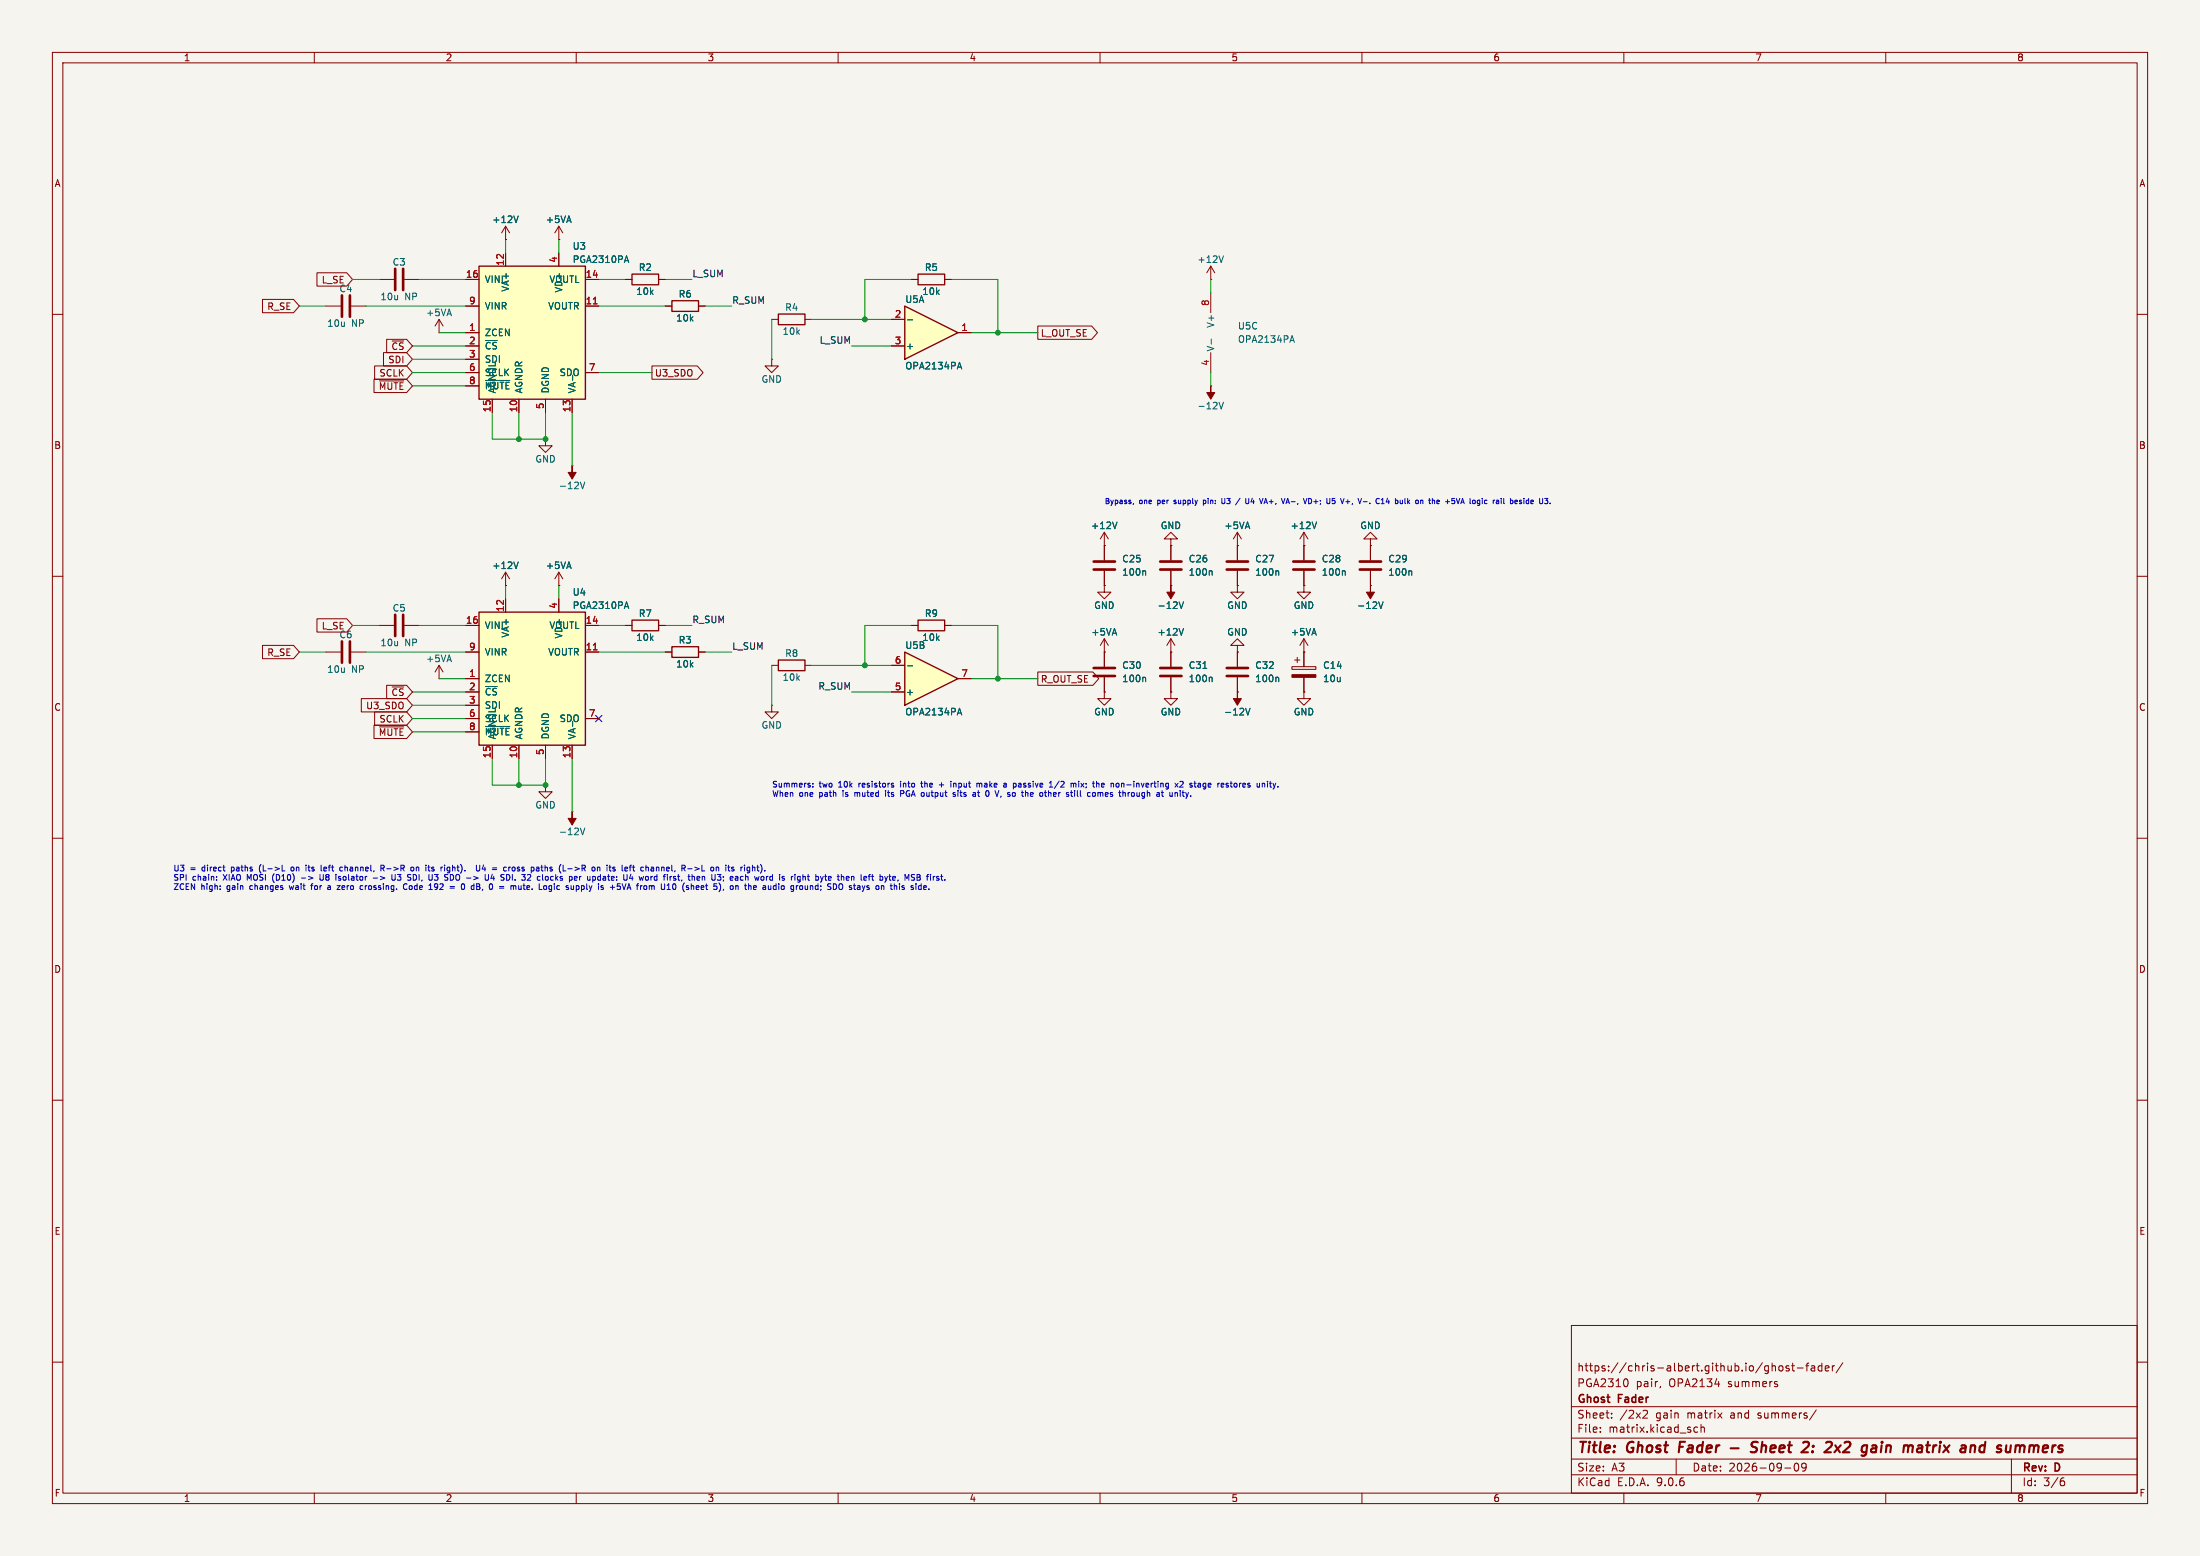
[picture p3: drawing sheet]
<svg xmlns="http://www.w3.org/2000/svg" width="420mm" height="297mm" viewBox="0 0 420 297" stroke-linecap="round" stroke-linejoin="round" font-family="sans-serif">
<path d="M0 0h420v297h-420z" fill="#f5f4ef" stroke="#f5f4ef" stroke-width=".19"/>
<g fill="none" stroke="#840000" stroke-width=".19">
<path d="M10 10h400v277h-400zM12 12h396v273h-396zM60 10v2M110 10v2M160 10v2M210 10v2M260 10v2M310 10v2M360 10v2M96.5 45.7h.1M96.5 43.2l-.7 1.3M96.5 43.2l.8 1.3"/>
<path d="M96.5 43.2v2.5M10 60h2M408 60h2M104.1 83.8v1.3h1.3l-1.3 1.3-1.2-1.3h1.2M104.1 83.8h.1M109.2 88.9h.1M10 110h2M210.8 111.8v1.2h1.3l-1.3 1.3-1.3-1.3h1.3M210.8 111.8h.1M210.8 104.1h.1M210.8 101.6v5.3M210.8 109v2.8"/>
<path d="M210.8 101.6l-.7 1.3M210.8 101.6l.8 1.3M223.5 111.8h.1M223.5 104.1v2.8M223.5 109v2.8M408 110h2M62.2 124.5h2.8M67.1 124.5h2.7M210.8 124.5h.1M210.8 121.9l-.7 1.3M210.8 121.9l.8 1.3M210.8 121.9v2.6"/>
<path d="M223.5 132.1v1.3h1.3l-1.3 1.2-1.3-1.2h1.3M223.5 132.1h.1M223.5 124.5h.1M223.5 121.9v5.4M223.5 129.3v2.8M223.5 121.9l-.7 1.3M223.5 121.9l.8 1.3M236.2 132.1h.1M10 160h2M104.1 149.9v1.2h1.3l-1.3 1.3-1.2-1.3h1.2M104.1 149.9h.1M408 160h2"/>
<path d="M10 210h2M408 210h2M300 253h108v32h-108zM10 260h2M300 278.5h108M300 274.5h108M300 268.5h108M305.5 273.2v.2M305.5 272.5v.1M307.7 270.5v.2M307.7 269.8v.1M310.7 263.3l.1 .5-.1 .7"/>
<path d="M313.7 269.3l.5-.1 .2 .1 .1 .3-.9 1.1h.9M317 264.6l-.1 .3M320 278.5v3M324.1 272.5l-.4-.1-.3 .3 .1 .6h.6M324.7 272.5l.2-.1 .4 .1 .1 .9M324.7 271.9v1.5M327.9 269.7l.8 1M328.7 269.7l-.8 1M338.5 260.7l.4 .1v.1v.8M339.2 264.2l.2 .2-.2 .3M339.2 263.7l.1 .1M339.7 260.8l.4-.1 .3 .3v.4l-.3 .3-.4-.1-.1-.2z"/>
<path d="M341.5 260.8l-.3-.1-.3 .2 .1 .2 .5 .2v.3h-.6M342 260.7h.6M342.2 260.2v1.3l.4 .2M342.7 279.4l.2-.1a.8 .8 0 0 1 .5 .7 .8 .8 0 0 1-.5 .8l-.2-.2-.2-.4zM343.1 261.1h1.1M344.7 260.7h.6M344.8 279.9l-.3 .3h-.3l-.3-.3 .2-.5 .4-.1 .2 .1a.99 .99 0 0 1-.3 1.4h-.3M345.3 260.2l-.4 .2v1.3M345.8 260.8h.6v.9M346.4 261l-.5 .1a.29 .29 0 0 0-.2 .3 .29 .29 0 0 0 .2 .3l.5-.1M346.7 269.1l-1.3 1.9M347.8 260.8l-.4-.1-.3 .3 .1 .6h.6"/>
<path d="M347.8 260.2v1.5M348.4 261.2l.8-.2-.1-.2-.4-.1-.3 .2 .1 .7h.6M349.8 260.7v1M350.2 260.7l-.3 .1-.1 .2M351.8 260.1l-1.3 1.9M384 278.5v6.5M408 260h2M60 285v2M110 285v2M160 285v2M210 285v2M260 285v2"/>
<path d="M300 281.5h108M310 285v2M340.7 280.2h1.2M360 285v2M393.6 282.7h.4l.2 .2-.1 .5-.5 .2M394 282.1l-.4 .1"/>
</g>
<g fill="none" stroke="#840000" stroke-width=".4">
<path d="M320.7 275.2l-.2 2M330.4 276.4h1.5M335.6 275.3a.85 .85 0 0 0-1.1 .1 .45 .45 0 0 0 .2 .8l.6 .1a.51 .51 0 0 1 .1 .6 .51 .51 0 0 1-.4 .3l-.8-.1M346 277v.2M346.2 276l-.1 .2M350.4 275.9l.8 1.3M351.4 275.9l-1.2 1.3M359.2 275.9l-.2 1.3M359.3 275.2v.2M367.7 275.9h.8M368.1 275.2l-.3 1.7 .1 .2 .4 .1M378.4 275.9l.5 .1"/>
<path d="M378.8 277.1l-.2 .1M379 275.2l-.2 2M387.5 275.9l-.2 1.3M387.8 275.9l-.3 .2"/>
</g>
<path d="M208.8 107.2h4.1M208.8 108.7h4.1M221.5 107.2h4.1M221.5 108.7h4.1M65.3 122.4v4.1M66.8 122.4v4.1M221.5 127.5h4.1M221.5 129h4.1" fill="none" stroke="#840000" stroke-width=".51"/>
<g fill="#840000" stroke="#840000" stroke-width=".19">
<path d="M236.2 132.1v1.3h.8l-.8 1.2-.7-1.2h.7z"/>
<path d="M109.2 88.9v1.3h.8l-.8 1.2-.7-1.2h.7z"/>
<path d="M223.5 111.8v1.2h.8l-.8 1.3-.7-1.3h.7z"/>
</g>
<path d="M98.9 41.2l-.4 1.3M110.8 92l.4 1.3 .4-1.3M213.2 99.6l-.4 1.3M218.5 109l.2 .1v.7M225.1 114.9l.4 1.2 .4-1.2M225.9 120l-.4 1.2M231.2 109l.2 .1v.7M229.7 127.6h.7M231.2 129.3l.2 .2v.6M237.8 135.2l.4 1.3 .4-1.3" fill="none" stroke="#006464" stroke-width=".19"/>
<path d="M91.4 50.8h20.4v25.4h-20.4z" fill="#ffffc2"/>
<path d="M91.4 50.8h20.4v25.4h-20.4zM175.3 118.4h5v2h-5z" fill="none" stroke="#840000" stroke-width=".25"/>
<g fill="none" stroke="#840000" stroke-width=".19">
<path d="M62.2 58.4h2.8M67.1 58.4h2.7M72.4 53.3h2.8M77.2 53.3h2.8M88.9 53.3h2.5M88.9 58.4h2.5M96.5 48.3v2.5M106.7 45.7h.1M106.7 43.2v2.5M106.7 48.3v2.5M106.7 43.2l-.8 1.3M106.7 43.2l.7 1.3"/>
<path d="M111.8 53.3h2.5M111.8 58.4h2.5M231.1 53.3h.1M231.1 50.8v2.5M231.1 55.9v3.8M231.1 50.8l-.7 1.3M231.1 50.8l.8 1.3M83.8 63.5h.1M83.8 61l-.7 1.2M83.8 61l.8 1.2M83.8 61v2.5M88.9 63.5h2.5"/>
<path d="M88.9 66h2.5M88.9 68.6h2.5M88.9 71.1h2.5M88.9 73.7h2.5M94 76.2v2.5M99.1 76.2v2.5M104.1 76.2v2.5M109.2 76.2v2.5M111.8 71.1h2.5M231.1 73.7h.1M231.1 67.3v3.8M174 119.4h1.3"/>
<path d="M180.3 119.4h1.3M223.5 102.9h1.3l-1.3-1.3-1.3 1.3h1.3v1.2M223.5 104.1h.1M236.2 111.8v1.2h1.3l-1.3 1.3-1.3-1.3h1.3M236.2 111.8h.1M236.2 104.1h.1M236.2 101.6l-.7 1.3M236.2 101.6l.8 1.3M236.2 101.6v5.3M236.2 109v2.8M248.9 111.8v1.2h1.3l-1.3 1.3-1.3-1.3h1.3M248.9 111.8h.1"/>
<path d="M248.9 104.1h.1M248.9 101.6l-.7 1.3M248.9 101.6l.8 1.3M248.9 101.6v5.3M248.9 109v2.8M261.6 102.9h1.3l-1.3-1.3-1.3 1.3h1.3v1.2M261.6 104.1h.1M261.6 111.8h.1M261.6 104.1v2.8M261.6 109v2.8M236.2 123.2h1.3l-1.3-1.3-1.3 1.3h1.3v1.3M236.2 124.5h.1"/>
<path d="M236.2 124.5v2.8M236.2 129.3v2.8M246.6 127.3h4.6v.5h-4.6zM247.1 126h1.1M247.6 125.5v1M248.9 124.5h.1M248.9 132.1v1.3h1.3l-1.3 1.2-1.3-1.2h1.3M248.9 132.1h.1M248.9 121.9v5.4M248.9 129.3v2.8M248.9 121.9l-.7 1.3M248.9 121.9l.8 1.3"/>
</g>
<g fill="none" stroke="#006464" stroke-width=".19">
<path d="M119.3 49.7h.6M119.6 48.8l.4 1.3M233.6 48.8l-.5 1.3M92.7 72.6h4.6M231.2 64.7v1M232.7 76.8l.4 1.2 .5-1.2M246.4 65h.6M246.7 64.1l.4 1.2M251.3 99.6l-.4 1.3M243.9 109l.2 .1v.7M256.6 109l.2 .1v.7M263.2 114.9l.4 1.2 .4-1.2"/>
<path d="M269.3 109l.2 .1v.7M243.9 129.3l.2 .2v.6"/>
</g>
<path d="M113.3 58h.7" fill="none" stroke="#a90000" stroke-width=".19"/>
<path d="M65.3 56.4v4.1M66.8 56.4v4.1M75.4 51.3v4.1M77 51.3v4.1M234.2 107.2h4.1M234.2 108.7h4.1M246.9 107.2h4.1M246.9 108.7h4.1M259.6 107.2h4.1M259.6 108.7h4.1M234.2 127.5h4.1M234.2 129h4.1" fill="none" stroke="#840000" stroke-width=".51"/>
<g fill="#840000" stroke="#840000" stroke-width=".19">
<path d="M261.6 111.8v1.2h.8l-.8 1.3-.7-1.3h.7z"/>
<path d="M246.6 128.8h4.6v.5h-4.6z"/>
<path d="M231.1 73.7v1.2h.8l-.8 1.3-.7-1.3h.7z"/>
</g>
<path d="M172.7 58.4l10.2 5.1-10.2 5.1z" fill="#ffffc2"/>
<path d="M172.7 58.4l10.2 5.1-10.2 5.1zM175.3 52.3h5v2.1h-5z" fill="none" stroke="#840000" stroke-width=".25"/>
<path d="M174 53.3h1.3M180.3 53.3h1.3M170.2 66h2.5M170.2 61h2.5M182.9 63.5h2.5" fill="none" stroke="#840000" stroke-width=".19"/>
<path d="M173.2 61.1h1M182.9 70.1h.6M183.2 69.2l.4 1.2" fill="none" stroke="#006464" stroke-width=".19"/>
<path d="M172.7 124.5l10.2 5-10.2 5.1z" fill="#ffffc2"/>
<path d="M120.6 118.4h5.1v2h-5.1zM128.3 123.4h5v2.1h-5zM148.6 126h5.1v2h-5.1zM172.7 124.5l10.2 5-10.2 5.1z" fill="none" stroke="#840000" stroke-width=".25"/>
<path d="M119.4 119.4h1.2M125.7 119.4h1.3M127 124.5h1.3M133.3 124.5h1.3M147.3 134.6v1.3h1.3l-1.3 1.3-1.3-1.3h1.3M147.3 134.6h.1M147.3 127h1.3M153.7 127h1.2M170.2 132.1h2.5M170.2 127h2.5M182.9 129.5h2.5" fill="none" stroke="#840000" stroke-width=".19"/>
<path d="M173.2 127.1h1M182.9 136.1h.6M183.2 135.2l.4 1.3" fill="none" stroke="#006464" stroke-width=".19"/>
<path d="M91.4 116.8h20.4v25.4h-20.4z" fill="#ffffc2"/>
<path d="M120.6 52.3h5.1v2.1h-5.1zM128.3 57.4h5v2h-5zM148.6 59.9h5.1v2.1h-5.1zM91.4 116.8h20.4v25.4h-20.4z" fill="none" stroke="#840000" stroke-width=".25"/>
<g fill="none" stroke="#840000" stroke-width=".19">
<path d="M50.1 57.1h5.9l1.1 1.3-1.1 1.3h-5.9zM60.5 52.1h5.7l1.1 1.2-1.1 1.3h-5.7zM88.9 53.3h2.5M88.9 58.4h2.5M96.5 45.7h.1M96.5 48.3v2.5M106.7 45.7h.1M106.7 48.3v2.5M111.8 53.3h2.5M111.8 58.4h2.5M119.4 53.3h1.2M125.7 53.3h1.3"/>
<path d="M127 58.4h1.3M133.3 58.4h1.3M174 53.3h1.3M180.3 53.3h1.3M71.4 72.4h6.2l1.1 1.3-1.1 1.2h-6.2zM71.5 69.8h6.1l1.1 1.3-1.1 1.3h-6.1zM72.4 72.7h4.7M73.2 67.3h4.4l1.1 1.3-1.1 1.3h-4.4zM73.8 64.8h3.8l1.1 1.2-1.1 1.3h-3.8zM88.9 63.5h2.5M88.9 66h2.5M88.9 68.6h2.5"/>
<path d="M88.9 71.1h2.5M88.9 73.7h2.5M94 76.2v2.5M99.1 76.2v2.5M104.1 76.2v2.5M109.2 76.2v2.5M111.8 71.1h2.5M124.5 69.8h8.6l1.1 1.3-1.1 1.3h-8.6zM147.3 68.6v1.3h1.3l-1.3 1.2-1.3-1.2h1.3M147.3 68.6h.1M147.3 61h1.3M153.7 61h1.2"/>
<path d="M170.2 61h2.5M170.2 66h2.5M182.9 63.5h2.5M198.1 62.2h10.3l1.1 1.3-1.1 1.3h-10.3zM60.5 118.1h5.7l1.1 1.3-1.1 1.3h-5.7zM72.4 119.4h2.8M77.2 119.4h2.8M88.9 119.4h2.5M96.5 111.8h.1M96.5 109.2v2.6M96.5 114.3v2.5M96.5 109.2l-.7 1.3"/>
<path d="M96.5 109.2l.8 1.3M106.7 111.8h.1M106.7 109.2v2.6M106.7 114.3v2.5M106.7 109.2l-.8 1.3M106.7 109.2l.7 1.3M111.8 119.4h2.5M119.4 119.4h1.2M125.7 119.4h1.3M174 119.4h1.3M180.3 119.4h1.3M210.8 104.1h.1"/>
<path d="M210.8 111.8h.1M210.8 104.1v2.8M210.8 109v2.8M223.5 104.1h.1M223.5 111.8h.1M223.5 104.1v2.8M223.5 109v2.8M236.2 104.1h.1M236.2 111.8h.1M236.2 104.1v2.8M236.2 109v2.8M248.9 104.1h.1"/>
<path d="M248.9 111.8h.1M248.9 104.1v2.8M248.9 109v2.8M261.6 111.8h.1M261.6 104.1h.1M261.6 104.1v2.8M261.6 109v2.8M50.1 123.2h5.9l1.1 1.3-1.1 1.2h-5.9zM69 133.3h8.6l1.1 1.3-1.1 1.3h-8.6zM71.4 138.4h6.2l1.1 1.3-1.1 1.3h-6.2zM71.5 135.9h6.1l1.1 1.3-1.1 1.2h-6.1zM72.4 138.7h4.7"/>
<path d="M73.8 130.8h3.8l1.1 1.3-1.1 1.3h-3.8zM83.8 129.5h.1M83.8 127l-.7 1.3M83.8 127l.8 1.3M83.8 127v2.5M88.9 124.5h2.5M88.9 129.5h2.5M88.9 132.1h2.5M88.9 134.6h2.5M88.9 137.2h2.5M88.9 139.7h2.5M111.8 124.5h2.5"/>
<path d="M111.8 137.2h2.5M127 124.5h1.3M133.3 124.5h1.3M170.2 132.1h2.5M170.2 127h2.5M182.9 129.5h2.5M198.1 128.3h10.5l1.2 1.2-1.2 1.3h-10.5zM210.8 132.1v1.3h1.3l-1.3 1.2-1.3-1.2h1.3M210.8 132.1h.1M210.8 124.5h.1M210.8 124.5v2.8M210.8 129.3v2.8"/>
<path d="M223.5 124.5h.1M223.5 132.1h.1M223.5 124.5v2.8M223.5 129.3v2.8M236.2 124.5h.1M236.2 132.1h.1M236.2 124.5v2.8M236.2 129.3v2.8M248.9 132.1h.1M248.9 124.5h.1M248.9 124.5v2.8M248.9 129.3v2.8"/>
<path d="M94 142.2v2.6M99.1 142.2v2.6M104.1 142.2v2.6M109.2 154.9h.1M109.2 142.2v2.6"/>
</g>
<g fill="none" stroke="#006464" stroke-width=".19">
<path d="M98.9 41.2l-.4 1.3M119.3 49.7h.6M119.6 48.8l.4 1.3M92.7 72.6h4.6M173.2 61.1h1M182.9 70.1h.6M183.2 69.2l.4 1.2M213.2 99.6l-.4 1.3M251.3 99.6l-.4 1.3M98.9 107.3l-.4 1.2M119.3 115.8h.6M119.6 114.9l.4 1.2"/>
<path d="M218.5 109l.2 .1v.7M225.1 114.9l.4 1.2 .4-1.2M225.9 120l-.4 1.2M231.2 109l.2 .1v.7M243.9 109l.2 .1v.7M256.6 109l.2 .1v.7M263.2 114.9l.4 1.2 .4-1.2M269.3 109l.2 .1v.7M92.7 138.7h4.6M173.2 127.1h1M182.9 136.1h.6M183.2 135.2l.4 1.3"/>
<path d="M218.5 129.3l.2 .2v.6M229.7 127.6h.7M231.2 129.3l.2 .2v.6M237.8 135.2l.4 1.3 .4-1.3M243.9 129.3l.2 .2v.6M110.8 158.1l.4 1.2 .4-1.2"/>
</g>
<path d="M113.3 58h.7M113.3 124h.7" fill="none" stroke="#a90000" stroke-width=".19"/>
<path d="M109.2 154.9v1.3h.8l-.8 1.3-.7-1.3h.7z" fill="#840000" stroke="#840000" stroke-width=".19"/>
<path d="M75.4 117.3v4.1M77 117.3v4.1M208.8 127.5h4.1M208.8 129h4.1" fill="none" stroke="#840000" stroke-width=".51"/>
<g fill="none" stroke="#009600" stroke-width=".19">
<path d="M57.1 58.4h5.1M67.3 53.3h5.1M69.8 58.4h19.1M80 53.3h8.9M96.5 45.7v2.6M106.7 45.7v2.6M114.3 53.3h5.1M114.3 58.4h12.7M127 53.3h5.1M134.6 58.4h5.1M174 53.3h-8.9v7.7M181.6 53.3h8.9v10.2"/>
<path d="M231.1 53.3v2.6M78.7 71.1h10.2M78.7 66h10.2M78.7 68.6h10.2M78.7 73.7h10.2M83.8 63.5h5.1M94 78.7v5.1h10.1v-5.1M99.1 78.7v5.1M109.2 78.7v10.2M114.3 71.1h10.2M147.3 61v7.6M154.9 61h15.3"/>
<path d="M162.6 66h7.6M185.4 63.5h12.7M231.1 71.1v2.6M67.3 119.4h5.1M80 119.4h8.9M96.5 111.8v2.5M106.7 111.8v2.5M114.3 119.4h5.1M127 119.4h5.1M174 119.4h-8.9v7.6M181.6 119.4h8.9v10.1M57.1 124.5h5.1"/>
<path d="M69.8 124.5h19.1M78.7 132.1h10.2M78.7 139.7h10.2M78.7 137.2h10.2M78.7 134.6h10.2M83.8 129.5h5.1M114.3 124.5h12.7M134.6 124.5h5.1M147.3 127v7.6M154.9 127h15.3M162.6 132.1h7.6M185.4 129.5h12.7"/>
<path d="M94 144.8v5.1h10.1v-5.1M99.1 144.8v5.1M109.2 144.8v10.1"/>
</g>
<path d="M113.7 136.6l1.2 1.2M114.9 136.6l-1.2 1.2" fill="none" stroke="#000084" stroke-width=".19"/>
<g fill="none" stroke="#0000c2" stroke-width=".19">
<path d="M216.4 96.1l-.1 .2M224.1 96.1h.1M224.2 95.5v.3M229.7 95.5v1M229.7 96.1h.3M230 95.5h-.3M233.3 95.1v.9l.3 .1 .2-.2M236.7 95.1l-.8 1.3M238.4 95.1v.8l-.4 .2M239.1 95.1l-.3 .7h.6M241.3 96.1l.3-1 .4 1M241.4 95.9h.5"/>
<path d="M245.5 96.1l.3-1 .4 1M245.6 95.9h.5M249.8 95.1a.51 .51 0 0 1 .6 .5 .51 .51 0 0 1-.6 .5M254.3 95.1h.5M254.7 95.5l.2 .2v.2l-.2 .2M258.2 96.1l-.1 .2M261.5 96v.1M264.9 95.1l-.3 .7h.7M265.1 95.5v.6M268.8 95.8l.3 .3M269.1 95.5l-.4 .4M272.7 95.5h.4"/>
<path d="M272.9 96.1h.2M273.4 95.1v1M273.7 95.5l-.3 .1M276 95.8h.7M276.3 95.4v.7M279 95.9h.4M279.2 95.1l.3 1M288.4 95.5l.4 .2v.3l-.4 .1M289.5 95.5l-.3 .1 .1 .5h.2M289.7 95.7l-.5 .1M292.3 95.8l.4-.1v-.2h-.3l-.1 .1v.5h.4M155.2 150.1v.1"/>
<path d="M155.2 149.6v.1M163.2 151.3v.7M163.3 151.3l-.1 .1M169.1 150.9v.1M169.1 151.3v.7M169.4 151.3h.4M170.6 149.9v.3M171.9 151.5l.6-.1v-.4l-.6-.1v1.1M171.9 149.1v.1M171.9 149.5v.7M175.8 149.5h.4M175.9 149.1v1l.3 .1"/>
<path d="M179.3 149.8h.9M179.7 149.4v.8M181.9 151.5l.5 .3-.1 .2h-.4M182 149.5v.7M182.4 151.3h-.3l-.2 .1M182.5 149.6h-.5M182.9 151.3v.7M186.5 149.6l.3-.1 .2 .2M186.6 151.3h.4M186.8 150.9v1l.2 .1M187 149.7l.1-.2 .3 .1v.6M187 149.7v.5"/>
<path d="M194.6 149.5l.3 .2v.5M194.9 150.2h-.3M194.9 149.8h-.3M196.9 151.3h.3v.2l-.5 .1M197.2 152h-.3M200.3 151.3l.3 .1v.6M202.2 149.1l-.9 1.4M205.1 149.5l.3 .2v.5M205.7 150.9v1l.1 .1M205.9 149.1v.1M205.9 149.5v.7M206.2 150.9v1l.2 .1"/>
<path d="M206.3 149.5l.6 .7M206.9 149.5l-.6 .7M209.6 151.4l.3-.1 .2 .1M209.6 151.3v.7M210.1 151.4l.1-.1h.3v.7M210.1 151.4v.6M210.3 149.9l.5-.1-.1-.2-.3-.1-.1 .2v.5h.4M214.1 149.6h.4l.1 .6M214.1 149.5v.7M216 151.4l.4-.1 .2 .2-.1 .5-.5-.1M223.3 151.3l.1 .7 .4-.1M223.8 151.3v.7"/>
<path d="M224.3 149.5l.6 .7M224.9 149.5l-.6 .7M225.3 149.2l.4-.1 .2 .4-.7 .7h.7M226.4 151.3l.2 .7M226.6 152l-.1 .3M226.9 151.3l-.3 .7M229.7 150l.2 .2h.3M230.2 149.6l-.3-.1-.2 .2M230.2 150.4l-.1 .2M234.8 149.5h.5M235 149.1v1l.3 .1M235.8 149.5l-.2 .2v.3l.2 .2"/>
<path d="M242.3 149.5h.5M242.5 149.1v1l.3 .1M243 149.5l.3 .7M243.3 150.2l-.3 .4M243.5 149.5l-.2 .7M41.3 167.9v.1M41.3 167.3v.1M49.7 165.2l-.2 .5 .2 .8M52.1 167.2l-.1 .5 .2 .5M53.9 166.2h.5M55.2 169.1l.2 .7M56 165.6l-.3-.1-.2 .2 .1 .5h.4"/>
<path d="M57.5 167.6h.9M58.8 165.5h.4M58.9 165.1v1l.2 .1M59.3 169.1h.4M59.7 168.7l-.2 .1v1M61.1 166.9v.9l.2 .2 .4-.2v-.9M62.2 165.5l-.4 .2 .1 .5h.3M62.3 165.8l-.5 .1M62.6 169.1h.4l.1 .7M62.6 169.7h.5M63.1 169.3l-.5 .1M64.6 168h.4"/>
<path d="M65 167.3h-.2l-.2 .1 .1 .2 .3 .1M65.1 165.5l.3 .1M65.4 166.2h-.3M65.9 165.1v1.1M66 165.5l-.1 .1M69.2 169.1h.1M69.3 169.7l-.1 .1M69.7 169.1v.7M69.9 169.1l-.2 .2M71.3 167.6h.8M72.7 165.7h.5l.1-.4-.6-.2v1.1M73 165.7l.3 .5"/>
<path d="M73.8 165.8h.9M74.8 166.9v.9l.2 .2 .4-.2v-.9M75.9 167.9l.4 .1M77.4 168.7a.53 .53 0 0 0-.4 .7 .53 .53 0 0 0 .7 .3M77.5 168.7l.2 .1M78.5 169.1l-.4 .2 .1 .4 .3 .1M78.5 165.6l.3-.1 .2 .2-.1 .5h-.4M78.9 166.9l.5 .2M79.4 167.9l-.5 .1M79.5 165.6h.4v.6M79.5 165.5v.7M82.6 165.9h.2l.1 .2-.4 .1"/>
<path d="M82.6 165.5l.2 .1M82.9 166.9h.7l-.4 .4 .4 .1v.4l-.2 .2h-.3M82.9 169.2l.2 .2 .5-.2M83.1 168.7l.4 .1 .1 .5-.2 .4-.4 .1M85.6 165.5l.3 .1M85.9 166.2h-.3M85.9 165.5l-.1 1.1M86.5 167.2v.6M88.3 168.7l-.2 .2M88.4 168.7l.2 .2M90.2 169.1l-.2 .2v.3l.2 .2M91.6 165.1l-.1 1-.3 .1-.3-.2"/>
<path d="M92.2 169.7l-.2 .2M92.3 165.1l-.3 .8h.7M92.6 165.5v.7M94 166.9l-.3 .7h.7M94.2 167.3v.7M95.3 169.2h.9M95.3 169.5h.9M96.3 165.5l.4 .1M96.7 166.2h-.4M97.7 169.1l.3 .1M98 169.2v.6M98.1 169.1l-.1 .1"/>
<path d="M98.3 167.9v.1M98.8 166.2h.4M99.2 165.6l-.3-.1-.1 .2v.1l.4 .1M99.9 169.1h.4M100 168.7v.9l.3 .2M102.7 167.3l-.1 .2 .1 .5M104 165.6h.5v.6M104 165.1v1.1M105.2 169.1h.1M105.2 168h.4M105.2 167.3h.4M105.3 169.1l-.1 1"/>
<path d="M105.3 169.7l-.1 .1M105.8 168.7v.1M105.8 169.1v.7M109.8 165.5l.8 .3-.8 .3M111 169.1h.3l.2 .2-.1 .4h-.4M111 169.1v1.1M112.2 167.3v.7M115.3 167.3l.3 .1v.6M115.6 167.5l-.3 .1M115.6 168h-.3M115.9 165.1v.2M115.9 165.5v.7"/>
<path d="M116.2 165.5h.5M116.4 165.1v1l.3 .1M116.5 169.4h.8M117.8 169.7l.2 .1M117.9 168.7l-.1 .5 .2-.1M119.3 166.1l.1 .1h.4M119.3 165.7l.1-.2 .4 .2v.1l-.5 .1M119.7 169.8l.4-1.1 .3 1.1M119.8 169.5h.5M122 167.3l.2 .7 .2-.5 .2 .5 .2-.7M122.8 165.6l-.3-.1-.2 .2 .1 .5h.4M126.3 165.6l.3-.1 .2 .2"/>
<path d="M126.3 165.5v.7M130.7 168.5a1.26 1.26 0 0 0 0 1.7M132.6 165.5l.9 .3-.9 .3M134 165.1v1.1h.5M134.7 169.1h.4M134.8 168.7v.9l.2 .2M135.9 166.9v.9l.2 .2M138.9 165.5h.4M139.1 166.2h.2M140.1 165.6l-.3-.1-.1 .2v.1l.4 .1v.3h-.4M140.4 167.3h.4M140.4 169.2l.5-.1v.7"/>
<path d="M140.4 169.1v.7M140.9 167.5l-.6 .3 .2 .2h.4M143.6 165.1v1.1M143.8 165.5l-.2 .1M143.9 169.4l.5-.1-.1-.2h-.3l-.1 .1v.5h.4M144.1 167.3l.2 .7 .2-.5 .2 .5M148.8 167.3v.7M149.3 168h.3M149.5 167.3l-.2 .1 .2 .2M151 170.1l.3 .1M151.4 169.1l-.4 .2v.4l.4 .1M153.7 167.3l.1 .7"/>
<path d="M154.1 167.3h.4M154.3 166.9v1l.2 .1M155.8 169.1h.4M156.2 169.7l-.4 .1M156.2 168.7v1.1M156.6 167.3l.3 .7M156.7 169.1v.1M156.7 169.7l-.1 .2M156.9 168l-.3 .4M157.2 167.3l-.3 .7M160.8 167.3l.3 .1v.6M161.9 167.3l-.3 .1v.6h.3"/>
<path d="M162.1 167.5l-.5 .1M162.9 169.1h.4M163.1 168.7v.9l.2 .2M163.7 169.1h.4M164.2 169.3l-.5 .2 .1 .3 .4-.1M165.7 167.3h.5M166.2 166.9l-.3 .2v.9M170.4 167.6l.5-.1v-.2h-.3l-.2 .1 .1 .6h.4M174.6 167l-.4-.1-.2 .2 .1 .3 .4 .2v.3l-.5 .1M176.4 169.1h.3l.2 .1M176.4 169.7h.4M176.9 169.3l-.6 .1"/>
<path d="M178.9 167.6l.3 .1 .1 .2-.4 .1M178.9 167.3h.3M179.6 167.3h.4M179.7 166.9v1l.2 .1"/>
</g>
<g fill="#009600" stroke="#009600" stroke-width=".19">
<circle cx="99.1" cy="83.8" r=".46"/>
<circle cx="104.1" cy="83.8" r=".46"/>
<circle cx="165.1" cy="61" r=".46"/>
<circle cx="190.5" cy="63.5" r=".46"/>
<circle cx="99.1" cy="149.9" r=".46"/>
<circle cx="104.1" cy="149.9" r=".46"/>
<circle cx="165.1" cy="127" r=".46"/>
<circle cx="190.5" cy="129.5" r=".46"/>
</g>
<g font-size="2.8" fill="#840000">
<text x="301" y="277.9">Title:</text>
<text x="310.6" y="277.9">Ghost</text>
<text x="321.4" y="277.9">Fader</text>
<text x="336.8" y="277.9">Sheet</text>
<text x="347.4" y="277.9">2:</text>
<text x="352.6" y="277.9">2x2</text>
<text x="360.3" y="277.9">gain</text>
<text x="369" y="277.9">matrix</text>
<text x="380.8" y="277.9">and</text>
<text x="388.5" y="277.9">summers</text>
</g>
<g font-size="2.1" fill="#840000">
<text x="301" y="262">https://chris-albert.github.io/ghost-fader/</text>
<text x="301" y="268.2">Ghost</text>
<text x="301" y="265">PGA2310</text>
<text x="309" y="268.2">Fader</text>
<text x="312.3" y="265">pair,</text>
<text x="318.7" y="265">OPA2134</text>
<text x="330" y="265">summers</text>
<text x="301" y="273.7">File:</text>
<text x="301" y="271">Sheet:</text>
<text x="307.1" y="273.7">matrix.kicad_sch</text>
<text x="309.2" y="271">/2x2</text>
<text x="316.2" y="271">gain</text>
<text x="322.2" y="271">matrix</text>
<text x="330.6" y="271">and</text>
<text x="336" y="271">summers/</text>
<text x="301" y="281.1">Size:</text>
<text x="307.6" y="281.1">A3</text>
<text x="323" y="281.1">Date:</text>
<text x="330" y="281.1">2026-09-09</text>
<text x="386" y="281.3">Rev:</text>
<text x="392.4" y="281.3">D</text>
<text x="301" y="283.9">KiCad</text>
<text x="308.7" y="283.9">E.D.A.</text>
<text x="316.3" y="283.9">9.0.6</text>
<text x="386" y="283.9">Id:</text>
<text x="390.1" y="283.9">3/6</text>
</g>
<g font-size="1.8" fill="#840000">
<text x="35" y="11.9">1</text>
<text x="85" y="11.9">2</text>
<text x="135" y="11.9">3</text>
<text x="185" y="11.9">4</text>
<text x="235" y="11.9">5</text>
<text x="285" y="11.9">6</text>
<text x="335" y="11.9">7</text>
<text x="385" y="11.9">8</text>
<text x="10.3" y="35.9">A</text>
<text x="408.3" y="35.9">A</text>
<text x="50.9" y="59.4">R_SE</text>
<text x="61.3" y="54.3">L_SE</text>
<text x="198.6" y="64.5">L_OUT_SE</text>
<text x="74" y="69.5">SDI</text>
<text x="74.6" y="67">~{CS}</text>
<text x="72.2" y="74.6">~{MUTE}</text>
<text x="72.3" y="72.1">SCLK</text>
<text x="124.9" y="72.1">U3_SDO</text>
<text x="10.3" y="85.9">B</text>
<text x="408.2" y="85.9">B</text>
<text x="50.9" y="125.4">R_SE</text>
<text x="61.3" y="120.3">L_SE</text>
<text x="198.6" y="130.5">R_OUT_SE</text>
<text x="10.3" y="135.9">C</text>
<text x="69.8" y="135.6">U3_SDO</text>
<text x="74.6" y="133">~{CS}</text>
<text x="408.2" y="135.9">C</text>
<text x="72.2" y="140.7">~{MUTE}</text>
<text x="72.3" y="138.1">SCLK</text>
<text x="10.3" y="185.9">D</text>
<text x="408.2" y="185.9">D</text>
<text x="10.3" y="235.9">E</text>
<text x="408.3" y="235.9">E</text>
<text x="10.3" y="285.9">F</text>
<text x="35" y="286.9">1</text>
<text x="85" y="286.9">2</text>
<text x="135" y="286.9">3</text>
<text x="185" y="286.9">4</text>
<text x="235" y="286.9">5</text>
<text x="285" y="286.9">6</text>
<text x="335" y="286.9">7</text>
<text x="385" y="286.9">8</text>
<text x="408.3" y="285.9">F</text>
</g>
<g font-size="1.8" fill="#006464">
<text x="93.9" y="42.8">+12V</text>
<text x="104.1" y="42.8">+5VA</text>
<text x="109.2" y="47.9">U3</text>
<text x="74.9" y="50.9">C3</text>
<text x="109.2" y="50.4">PGA2310PA</text>
<text x="121.8" y="51.9">R2</text>
<text x="176.5" y="51.9">R5</text>
<text x="228.5" y="50.4">+12V</text>
<text x="64.7" y="56">C4</text>
<text x="72.5" y="57.5">10u</text>
<text x="77.3" y="57.5">NP</text>
<text x="92.5" y="54.2">VINL</text>
<text x="92.5" y="59.3">VINR</text>
<text x="97.4" y="55.8" transform="rotate(-90 97.4 55.8)">VA+</text>
<text x="104.6" y="59.3">VOUTR</text>
<text x="104.8" y="54.2">VOUTL</text>
<text x="107.5" y="56" transform="rotate(-90 107.5 56)">VD+</text>
<text x="121.4" y="56.5">10k</text>
<text x="129.5" y="57">R6</text>
<text x="149.8" y="59.5">R4</text>
<text x="172.7" y="58">U5A</text>
<text x="176" y="56.5">10k</text>
<text x="62.4" y="62.6">10u</text>
<text x="67.1" y="62.6">NP</text>
<text x="81.2" y="60.6">+5VA</text>
<text x="92.5" y="64.4">ZCEN</text>
<text x="129" y="61.6">10k</text>
<text x="149.3" y="64.1">10k</text>
<text x="232" y="62.7" transform="rotate(-90 232 62.7)">V+</text>
<text x="236.2" y="65.6">OPA2134PA</text>
<text x="236.2" y="63.1">U5C</text>
<text x="92.5" y="66.9">~{CS}</text>
<text x="92.5" y="69.4">SDI</text>
<text x="92.5" y="72">SCLK</text>
<text x="106.7" y="72">SDO</text>
<text x="172.7" y="70.7">OPA2134PA</text>
<text x="172.8" y="66.9">+</text>
<text x="232" y="67.2" transform="rotate(-90 232 67.2)">V-</text>
<text x="92.5" y="74.5">~{MUTE}</text>
<text x="94.8" y="75.2" transform="rotate(-90 94.8 75.2)">AGNDL</text>
<text x="99.9" y="75.2" transform="rotate(-90 99.9 75.2)">AGNDR</text>
<text x="105" y="75.2" transform="rotate(-90 105 75.2)">DGND</text>
<text x="110.1" y="75.2" transform="rotate(-90 110.1 75.2)">VA-</text>
<text x="145.3" y="73.3">GND</text>
<text x="228.5" y="78.3">-12V</text>
<text x="102.1" y="88.5">GND</text>
<text x="106.6" y="93.6">-12V</text>
<text x="208.2" y="101.2">+12V</text>
<text x="221.5" y="101.2">GND</text>
<text x="233.6" y="101.2">+5VA</text>
<text x="246.3" y="101.2">+12V</text>
<text x="259.6" y="101.2">GND</text>
<text x="214.1" y="107.5">C25</text>
<text x="226.8" y="107.5">C26</text>
<text x="239.5" y="107.5">C27</text>
<text x="252.2" y="107.5">C28</text>
<text x="264.9" y="107.5">C29</text>
<text x="93.9" y="108.8">+12V</text>
<text x="104.1" y="108.8">+5VA</text>
<text x="109.2" y="113.9">U4</text>
<text x="214.1" y="110.1">100n</text>
<text x="226.8" y="110.1">100n</text>
<text x="239.5" y="110.1">100n</text>
<text x="252.2" y="110.1">100n</text>
<text x="264.9" y="110.1">100n</text>
<text x="74.9" y="116.9">C5</text>
<text x="109.2" y="116.4">PGA2310PA</text>
<text x="121.8" y="118">R7</text>
<text x="176.5" y="118">R9</text>
<text x="208.8" y="116.4">GND</text>
<text x="220.9" y="116.4">-12V</text>
<text x="234.2" y="116.4">GND</text>
<text x="246.9" y="116.4">GND</text>
<text x="259" y="116.4">-12V</text>
<text x="64.7" y="122">C6</text>
<text x="72.5" y="123.5">10u</text>
<text x="77.3" y="123.5">NP</text>
<text x="92.5" y="120.2">VINL</text>
<text x="92.5" y="125.3">VINR</text>
<text x="97.4" y="121.8" transform="rotate(-90 97.4 121.8)">VA+</text>
<text x="104.6" y="125.3">VOUTR</text>
<text x="104.8" y="120.2">VOUTL</text>
<text x="107.5" y="122" transform="rotate(-90 107.5 122)">VD+</text>
<text x="121.4" y="122.5">10k</text>
<text x="129.5" y="123">R3</text>
<text x="149.8" y="125.6">R8</text>
<text x="172.7" y="124.1">U5B</text>
<text x="176" y="122.5">10k</text>
<text x="208.2" y="121.5">+5VA</text>
<text x="220.9" y="121.5">+12V</text>
<text x="234.2" y="121.5">GND</text>
<text x="246.3" y="121.5">+5VA</text>
<text x="62.4" y="128.6">10u</text>
<text x="67.1" y="128.6">NP</text>
<text x="81.2" y="126.6">+5VA</text>
<text x="92.5" y="130.4">ZCEN</text>
<text x="129" y="127.6">10k</text>
<text x="149.3" y="130.1">10k</text>
<text x="214.1" y="130.4">100n</text>
<text x="214.1" y="127.9">C30</text>
<text x="226.8" y="130.4">100n</text>
<text x="226.8" y="127.9">C31</text>
<text x="239.5" y="130.4">100n</text>
<text x="239.5" y="127.9">C32</text>
<text x="252.5" y="127.9">C14</text>
<text x="252.5" y="130.4">10u</text>
<text x="92.5" y="132.9">~{CS}</text>
<text x="92.5" y="135.5">SDI</text>
<text x="172.7" y="136.8">OPA2134PA</text>
<text x="172.8" y="132.9">+</text>
<text x="208.8" y="136.8">GND</text>
<text x="221.5" y="136.8">GND</text>
<text x="233.6" y="136.8">-12V</text>
<text x="246.9" y="136.8">GND</text>
<text x="92.5" y="138">SCLK</text>
<text x="92.5" y="140.6">~{MUTE}</text>
<text x="94.8" y="141.2" transform="rotate(-90 94.8 141.2)">AGNDL</text>
<text x="99.9" y="141.2" transform="rotate(-90 99.9 141.2)">AGNDR</text>
<text x="105" y="141.2" transform="rotate(-90 105 141.2)">DGND</text>
<text x="106.7" y="138">SDO</text>
<text x="110.1" y="141.2" transform="rotate(-90 110.1 141.2)">VA-</text>
<text x="145.3" y="139.3">GND</text>
<text x="102.1" y="154.5">GND</text>
<text x="106.6" y="159.6">-12V</text>
</g>
<g font-size="1.8" fill="#a90000">
<text x="88.9" y="53.1">16</text>
<text x="96.3" y="50.8" transform="rotate(-90 96.3 50.8)">12</text>
<text x="106.4" y="50.2" transform="rotate(-90 106.4 50.2)">4</text>
<text x="111.7" y="53.1">14</text>
<text x="89.5" y="58.2">9</text>
<text x="111.7" y="58.2">11</text>
<text x="230.9" y="58.5" transform="rotate(-90 230.9 58.5)">8</text>
<text x="89.5" y="63.2">1</text>
<text x="89.5" y="65.8">2</text>
<text x="170.7" y="65.8">3</text>
<text x="170.7" y="60.7">2</text>
<text x="183.4" y="63.2">1</text>
<text x="89.5" y="68.3">3</text>
<text x="89.5" y="70.9">6</text>
<text x="112.3" y="70.9">7</text>
<text x="230.9" y="69.9" transform="rotate(-90 230.9 69.9)">4</text>
<text x="89.5" y="73.4">8</text>
<text x="93.7" y="78.8" transform="rotate(-90 93.7 78.8)">15</text>
<text x="98.8" y="78.8" transform="rotate(-90 98.8 78.8)">10</text>
<text x="103.9" y="78.2" transform="rotate(-90 103.9 78.2)">5</text>
<text x="109" y="78.8" transform="rotate(-90 109 78.8)">13</text>
<text x="88.9" y="119.1">16</text>
<text x="96.3" y="116.9" transform="rotate(-90 96.3 116.9)">12</text>
<text x="106.4" y="116.3" transform="rotate(-90 106.4 116.3)">4</text>
<text x="111.7" y="119.1">14</text>
<text x="89.5" y="124.2">9</text>
<text x="111.7" y="124.2">11</text>
<text x="89.5" y="129.3">1</text>
<text x="89.5" y="131.8">2</text>
<text x="170.7" y="131.8">5</text>
<text x="170.7" y="126.7">6</text>
<text x="183.4" y="129.3">7</text>
<text x="89.5" y="134.4">3</text>
<text x="89.5" y="136.9">6</text>
<text x="112.3" y="136.9">7</text>
<text x="89.5" y="139.4">8</text>
<text x="93.7" y="144.8" transform="rotate(-90 93.7 144.8)">15</text>
<text x="98.8" y="144.8" transform="rotate(-90 98.8 144.8)">10</text>
<text x="103.9" y="144.2" transform="rotate(-90 103.9 144.2)">5</text>
<text x="109" y="144.8" transform="rotate(-90 109 144.8)">13</text>
</g>
<g font-size="1.8" fill="#0f0f0f">
<text x="132.1" y="53">L_SUM</text>
<text x="139.7" y="58.1">R_SUM</text>
<text x="156.4" y="65.7">L_SUM</text>
<text x="132.1" y="119">R_SUM</text>
<text x="139.7" y="124.1">L_SUM</text>
<text x="156.1" y="131.7">R_SUM</text>
</g>
<g font-size="1.5" fill="#0000c2">
<text x="147.3" y="150.4">Summers:</text>
<text x="147.3" y="152.2">When</text>
<text x="152.6" y="152.2">one</text>
<text x="156.4" y="150.4">two</text>
<text x="156.6" y="152.2">path</text>
<text x="160.3" y="150.4">10k</text>
<text x="161.3" y="152.2">is</text>
<text x="163.8" y="152.2">muted</text>
<text x="164.3" y="150.4">resistors</text>
<text x="169.9" y="152.2">its</text>
<text x="172.5" y="150.4">into</text>
<text x="173" y="152.2">PGA output</text>
<text x="176.7" y="150.4">the</text>
<text x="180.4" y="150.4">+</text>
<text x="182.8" y="150.4">input</text>
<text x="183.5" y="152.2">sits</text>
<text x="187.5" y="152.2">at</text>
<text x="188" y="150.4">make</text>
<text x="190.2" y="152.2">0</text>
<text x="192.4" y="152.2">V,</text>
<text x="193.4" y="150.4">a</text>
<text x="194.9" y="152.2">so</text>
<text x="195.5" y="150.4">passive</text>
<text x="197.9" y="152.2">the</text>
<text x="201.5" y="152.2">other</text>
<text x="202.6" y="150.4">1/2</text>
<text x="206.8" y="152.2">still</text>
<text x="206.9" y="150.4">mix;</text>
<text x="211.1" y="152.2">comes</text>
<text x="211.4" y="150.4">the</text>
<text x="215.1" y="150.4">non-inverting</text>
<text x="217.4" y="152.2">through</text>
<text x="224.8" y="152.2">at</text>
<text x="227.5" y="152.2">unity.</text>
<text x="227.6" y="150.4">x2</text>
<text x="230.6" y="150.4">stage</text>
<text x="236.2" y="150.4">restores</text>
<text x="243.9" y="150.4">unity.</text>
<text x="33" y="166.4">U3</text>
<text x="36.3" y="166.4">=</text>
<text x="38.7" y="166.4">direct</text>
<text x="44.5" y="166.4">paths</text>
<text x="50.1" y="166.4">(L-&gt;L</text>
<text x="56.4" y="166.4">on</text>
<text x="59.5" y="166.4">its</text>
<text x="62.6" y="166.4">left</text>
<text x="66.5" y="166.4">channel,</text>
<text x="74.5" y="166.4">R-&gt;R</text>
<text x="80.5" y="166.4">on</text>
<text x="83.6" y="166.4">its</text>
<text x="86.7" y="166.4">right).</text>
<text x="93.9" y="166.4">U4</text>
<text x="97.2" y="166.4">=</text>
<text x="99.6" y="166.4">cross</text>
<text x="105.1" y="166.4">paths</text>
<text x="110.7" y="166.4">(L-&gt;R</text>
<text x="117.2" y="166.4">on</text>
<text x="120.3" y="166.4">its</text>
<text x="123.4" y="166.4">left</text>
<text x="127.2" y="166.4">channel,</text>
<text x="135.3" y="166.4">R-&gt;L</text>
<text x="141.1" y="166.4">on</text>
<text x="144.1" y="166.4">its</text>
<text x="147.2" y="166.4">right).</text>
<text x="33" y="168.2">SPI</text>
<text x="33" y="169.9">ZCEN</text>
<text x="36.8" y="168.2">chain:</text>
<text x="38.4" y="169.9">high:</text>
<text x="42.8" y="168.2">XIAO</text>
<text x="43.5" y="169.9">gain</text>
<text x="47.6" y="168.2">MOSI</text>
<text x="48.1" y="169.9">changes</text>
<text x="52.6" y="168.2">(D10)</text>
<text x="55.9" y="169.9">wait</text>
<text x="58.4" y="168.2">-&gt;</text>
<text x="60.3" y="169.9">for</text>
<text x="62.2" y="168.2">U8</text>
<text x="63.7" y="169.9">a</text>
<text x="65.4" y="168.2">isolator</text>
<text x="65.7" y="169.9">zero</text>
<text x="70.3" y="169.9">crossing.</text>
<text x="72.8" y="168.2">-&gt;</text>
<text x="76.6" y="168.2">U3</text>
<text x="78.8" y="169.9">Code</text>
<text x="79.9" y="168.2">SDI,</text>
<text x="83.9" y="169.9">192</text>
<text x="84.1" y="168.2">U3</text>
<text x="87.4" y="168.2">SDO -&gt;</text>
<text x="88.2" y="169.9">=</text>
<text x="90.6" y="169.9">0</text>
<text x="92.7" y="169.9">dB,</text>
<text x="95.6" y="168.2">U4</text>
<text x="96.4" y="169.9">0</text>
<text x="98.5" y="169.9">=</text>
<text x="98.9" y="168.2">SDI.</text>
<text x="101" y="169.9">mute.</text>
<text x="103.1" y="168.2">32</text>
<text x="106.3" y="168.2">clocks</text>
<text x="106.6" y="169.9">Logic</text>
<text x="112" y="169.9">supply</text>
<text x="112.6" y="168.2">per</text>
<text x="116.3" y="168.2">update:</text>
<text x="118.4" y="169.9">is</text>
<text x="120.9" y="169.9">+5VA</text>
<text x="123.5" y="168.2">U4</text>
<text x="126.3" y="169.9">from</text>
<text x="126.7" y="168.2">word</text>
<text x="131.1" y="169.9">U10</text>
<text x="131.6" y="168.2">first,</text>
<text x="135.4" y="169.9">(sheet</text>
<text x="136.6" y="168.2">then</text>
<text x="141.2" y="168.2">U3;</text>
<text x="141.6" y="169.9">5),</text>
<text x="145" y="169.9">on</text>
<text x="145" y="168.2">each</text>
<text x="148.1" y="169.9">the</text>
<text x="150" y="168.2">word</text>
<text x="151.7" y="169.9">audio</text>
<text x="154.9" y="168.2">is</text>
<text x="157.3" y="169.9">ground;</text>
<text x="157.4" y="168.2">right</text>
<text x="162.3" y="168.2">byte</text>
<text x="164.6" y="169.9">SDO stays</text>
<text x="166.7" y="168.2">then</text>
<text x="171.4" y="168.2">left</text>
<text x="174.3" y="169.9">on</text>
<text x="175.2" y="168.2">byte,</text>
<text x="177.3" y="169.9">this</text>
<text x="180.2" y="168.2">MSB</text>
</g>
<g font-size="1.4" fill="#0000c2">
<text x="210.8" y="96.3">Bypass,</text>
<text x="217.5" y="96.3">one</text>
<text x="221.2" y="96.3">per</text>
<text x="224.6" y="96.3">supply</text>
<text x="230.4" y="96.3">pin:</text>
<text x="234.2" y="96.3">U3</text>
<text x="237.2" y="96.3">/</text>
<text x="239.3" y="96.3">U4</text>
<text x="242.3" y="96.3">VA+,</text>
<text x="246.8" y="96.3">VA-,</text>
<text x="251.2" y="96.3">VD+;</text>
<text x="255.8" y="96.3">U5</text>
<text x="258.8" y="96.3">V+,</text>
<text x="262.4" y="96.3">V-.</text>
<text x="266" y="96.3">C14</text>
<text x="269.9" y="96.3">bulk</text>
<text x="274.1" y="96.3">on</text>
<text x="276.9" y="96.3">the</text>
<text x="280.3" y="96.3">+5VA</text>
<text x="285.2" y="96.3">logic</text>
<text x="289.9" y="96.3">rail</text>
<text x="293.4" y="96.3">beside</text>
</g>
</svg>
